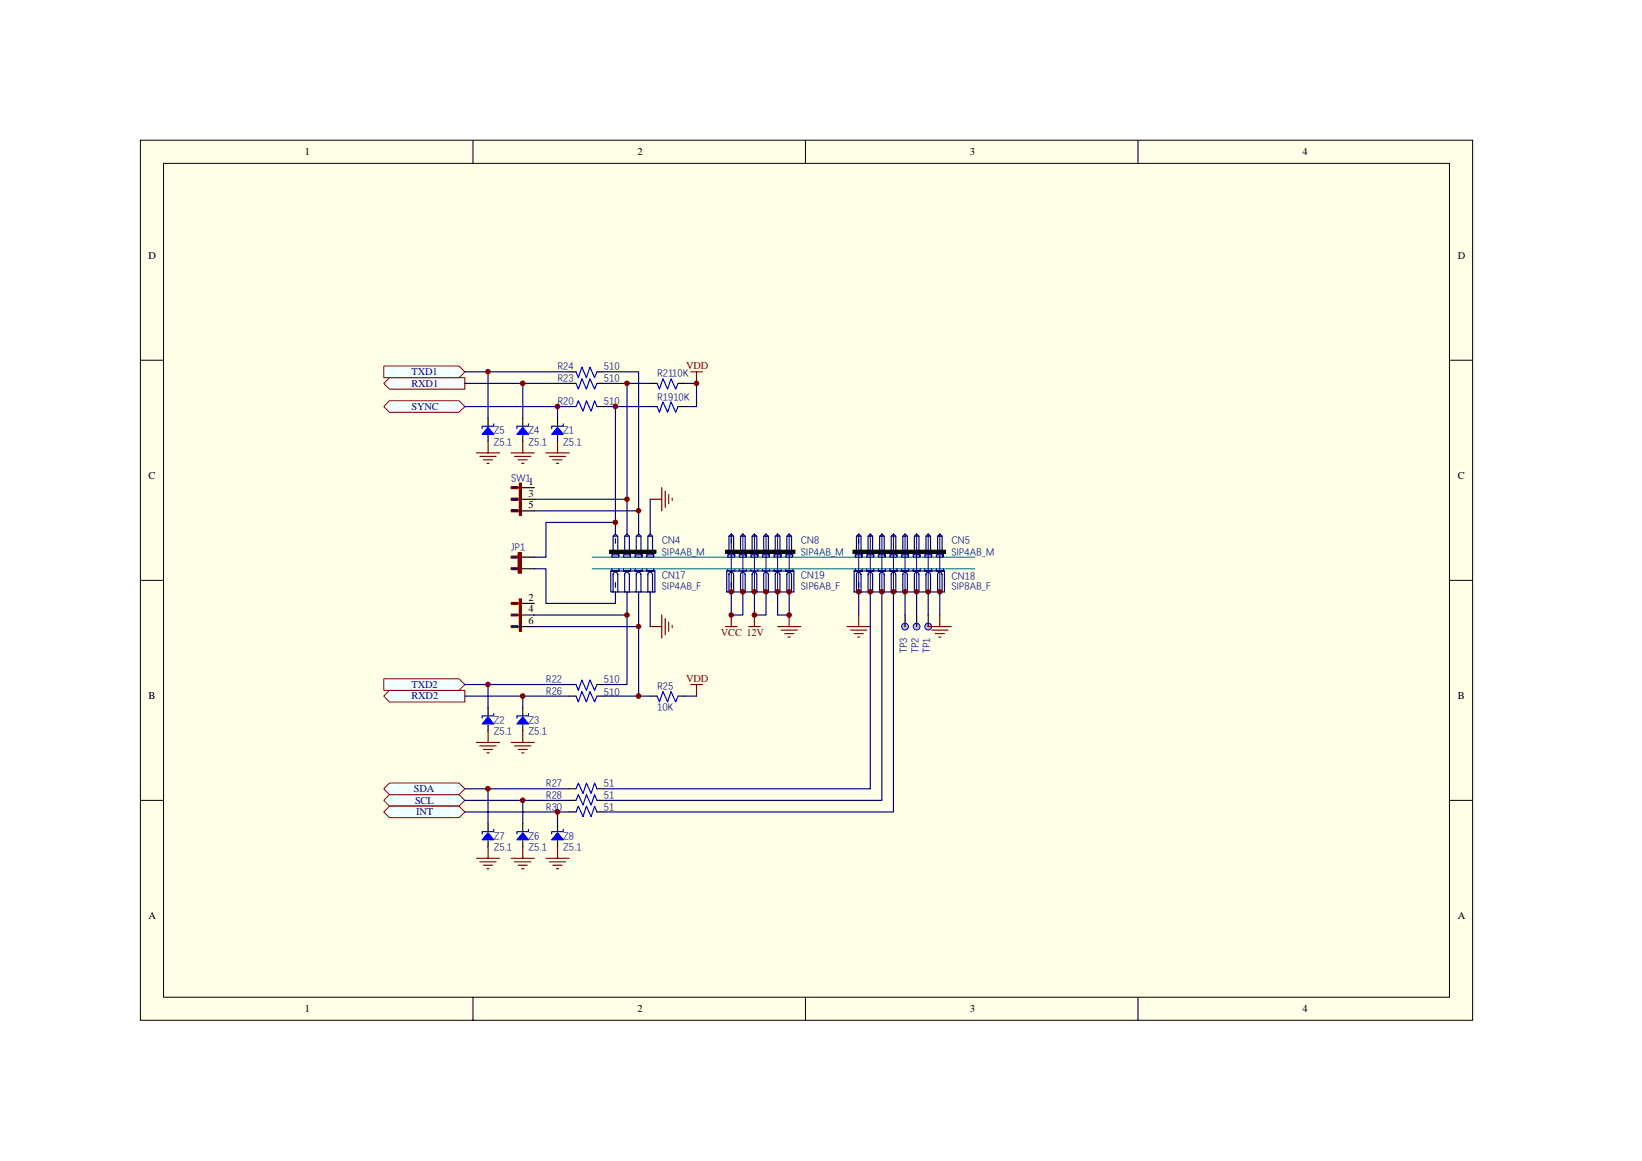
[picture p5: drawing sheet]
<svg xmlns="http://www.w3.org/2000/svg" width="297mm" height="210mm" viewBox="0 0 297 210" stroke-linecap="round" stroke-linejoin="round" font-family="sans-serif">
<path d="M25.4 25.4h241v159.1h-241z" fill="#ffffe8"/>
<g fill="none" stroke="#000" stroke-width=".18">
<path d="M25.4 25.4h241v159.1h-241zM29.6 29.5h232.6v150.9h-232.6zM85.6 25.4v4.1M145.7 25.4v4.1M205.9 25.4v4.1M25.4 65.2h4.2M262.2 65.2h4.2M25.4 105h4.2M262.2 105h4.2M25.4 144.8h4.2M262.2 144.8h4.2M85.6 180.4v4.2"/>
<path d="M145.7 180.4v4.2M205.9 180.4v4.2"/>
</g>
<g fill="none" stroke="#000" stroke-width=".21">
<path d="M111.3 96.6h.1M113.4 96.6h.1M115.5 96.6h.1M117.6 96.6h.1M111.3 107.1h.1M113.4 107.1h.1M115.5 107.1h.1M117.6 107.1h.1M132.3 107.1h.1M134.4 107.1h.1M136.5 107.1h.1M138.6 107.1h.1"/>
<path d="M140.7 107.1h.1M142.8 107.1h.1"/>
</g>
<g fill="none" stroke="#000080" stroke-width=".21">
<path d="M110.5 103.3h8v3.8h-8zM110.7 102.9v.4h1.3v-.4M110.9 103.9a.41 .41 0 0 1 .4-.4 .41 .41 0 0 1 .4 .4M110.9 100.4v-3.4l.4-.4 .5 .4v3.4M110.9 103.9v3.2M111.3 105.4v.8M111.8 103.9v3.2M112.8 102.9v.4h1.3v-.4M113 103.9a.41 .41 0 0 1 .4-.4 .41 .41 0 0 1 .4 .4M113 100.4v-3.4l.4-.4 .5 .4v3.4M113 103.9v3.2M113.9 103.9v3.2"/>
<path d="M114.9 102.9v.4h1.3v-.4M115.1 103.9a.41 .41 0 0 1 .4-.4 .41 .41 0 0 1 .4 .4M115.1 100.4v-3.4l.4-.4 .4 .4v3.4M115.1 103.9v3.2M115.9 103.9v3.2M117 102.9v.4h1.3v-.4M117.2 103.9a.41 .41 0 0 1 .4-.4 .41 .41 0 0 1 .4 .4M117.2 100.4v-3.4l.4-.4 .4 .4v3.4M117.2 103.9v3.2M118 103.9v3.2M131.5 103.3h12.1v3.8h-12.1zM131.7 102.9v.4h1.2v-.4"/>
<path d="M131.9 103.9a.41 .41 0 0 1 .4-.4 .41 .41 0 0 1 .4 .4M131.9 103.9v3.2M132.3 105.4v.8M132.7 103.9v3.2M133.7 102.9v.4h1.3v-.4M134 103.9a.41 .41 0 0 1 .4-.4 .41 .41 0 0 1 .4 .4M134 103.9v3.2M134.8 103.9v3.2M135.8 102.9v.4h1.3v-.4M136.1 103.9a.41 .41 0 0 1 .4-.4 .41 .41 0 0 1 .4 .4M136.1 103.9v3.2M136.9 103.9v3.2"/>
<path d="M137.9 102.9v.4h1.3v-.4M138.2 103.9a.41 .41 0 0 1 .4-.4 .41 .41 0 0 1 .4 .4M138.2 103.9v3.2M139 103.9v3.2M140 102.9v.4h1.3v-.4M140.2 103.9a.41 .41 0 0 1 .5-.4 .41 .41 0 0 1 .4 .4M140.2 103.9v3.2M141.1 103.9v3.2M142.2 102.9v.4h1.2v-.4M142.3 103.9a.41 .41 0 0 1 .5-.4 .41 .41 0 0 1 .4 .4M142.3 103.9v3.2M143.2 103.9v3.2"/>
<path d="M155.3 107.1v4.1"/>
</g>
<path d="M107.1 100.8h69.2M107.1 102.9h69.2" fill="none" stroke="#008080" stroke-width=".21"/>
<path d="M110.3 99.5h8.4v.6h-8.4z" fill="#080d02"/>
<path d="M110.3 99.5h8.4v.6h-8.4z" fill="none" stroke="#080d02" stroke-width=".18"/>
<path d="M110.9 97h.9M111.3 97.4v.9M113 97h.9M115.1 97h.8M117.2 97h.8" fill="none" stroke="#000080" stroke-width=".21"/>
<g fill="#fff" stroke="#000080" stroke-width=".21">
<path d="M112.8 100.4v.4h1.2v-.4z" fill-rule="evenodd"/>
<path d="M110.7 100.4v.4h1.2v-.4z" fill-rule="evenodd"/>
<path d="M114.9 100.4v.4h1.2v-.4z" fill-rule="evenodd"/>
<path d="M117 100.4v.4h1.2v-.4z" fill-rule="evenodd"/>
</g>
<path d="M131.3 113.3h2M132.3 111.2v2.1M135.4 113.3h2.1M136.5 111.2v2.1M140.7 113.3h4.2M141.3 114h2.9M141.9 114.6h1.7M142.6 115.2h.4M142.8 111.2v2.1" fill="none" stroke="#800000" stroke-width=".21"/>
<g fill="none" stroke="#000080" stroke-width=".21">
<path d="M132.3 107.1v4.1h2.1v-4.1M136.5 107.1v4.1h2.1v-4.1M140.7 107.1v4.1h2.1v-4.1M154.5 103.3h16.4v3.8h-16.4zM154.7 102.9v.4h1.3v-.4M154.9 103.9a.4 .4 0 0 1 .4-.4 .4 .4 0 0 1 .4 .4M154.9 103.9v3.2M155.3 105.4v.8M155.8 103.9v3.2M156.8 102.9v.4h1.3v-.4M157 103.9a.4 .4 0 0 1 .4-.4 .4 .4 0 0 1 .4 .4M157 103.9v3.2"/>
<path d="M157.9 103.9v3.2M158.9 102.9v.4h1.3v-.4M159.1 103.9a.4 .4 0 0 1 .4-.4 .4 .4 0 0 1 .4 .4M159.1 103.9v3.2M160 103.9v3.2M161 102.9v.4h1.3v-.4M161.2 103.9a.4 .4 0 0 1 .4-.4 .4 .4 0 0 1 .4 .4M161.2 103.9v3.2M162 103.9v3.2M163.1 102.9v.4h1.3v-.4M163.3 103.9a.4 .4 0 0 1 .4-.4 .4 .4 0 0 1 .4 .4M163.3 103.9v3.2"/>
<path d="M163.7 107.1v4.1M164.1 103.9v3.2M165.2 102.9v.4h1.3v-.4M165.4 103.9a.4 .4 0 0 1 .4-.4 .4 .4 0 0 1 .4 .4M165.4 103.9v3.2M165.8 107.1v4.1M166.2 103.9v3.2M167.3 102.9v.4h1.2v-.4M167.5 103.9a.4 .4 0 0 1 .4-.4 .4 .4 0 0 1 .4 .4M167.5 103.9v3.2M167.9 107.1v4.1M168.3 103.9v3.2"/>
<path d="M169.4 102.9v.4h1.2v-.4M169.6 103.9a.4 .4 0 0 1 .4-.4 .4 .4 0 0 1 .4 .4M169.6 103.9v3.2M170 107.1v4.1M170.4 103.9v3.2"/>
</g>
<path d="M155.3 107.1h.1M157.4 107.1h.1M159.5 107.1h.1M161.6 107.1h.1M163.7 107.1h.1M165.8 107.1h.1M167.9 107.1h.1M170 107.1h.1" fill="none" stroke="#000" stroke-width=".21"/>
<circle cx="167.9" cy="113.3" r=".62" fill="#c0c0c0" stroke="#00f" stroke-width=".18"/>
<path d="M167.9 111.2v2.1" fill="none" stroke="#000" stroke-width=".21"/>
<circle cx="165.8" cy="113.3" r=".62" fill="#c0c0c0" stroke="#00f" stroke-width=".18"/>
<path d="M165.8 111.2v2.1" fill="none" stroke="#000" stroke-width=".21"/>
<circle cx="163.7" cy="113.3" r=".62" fill="#c0c0c0" stroke="#00f" stroke-width=".18"/>
<path d="M92.5 88.2h4.2M92.5 90.3h4.2M163.7 111.2v2.1" fill="none" stroke="#000" stroke-width=".21"/>
<path d="M109.2 73.5h2.1v23.1M113.4 90.3v6.3M115.5 92.4v4.2M117.6 90.3v6.3M111.3 107.1v2M113.4 107.1v4.1M115.5 107.1v6.2M117.6 107.1v6.2" fill="none" stroke="#000080" stroke-width=".21"/>
<path d="M94.1 87.4v5.8" fill="none" stroke="#800000" stroke-width=".38"/>
<path d="M93.9 87.4h.4v5.8h-.4z" fill="none" stroke="#800000" stroke-width=".18"/>
<path d="M92.5 88h1.2v.4h-1.2z" fill="#000080"/>
<path d="M92.5 88h1.2v.4h-1.2z" fill="none" stroke="#800000" stroke-width=".18"/>
<path d="M92.5 90.1h1.2v.4h-1.2z" fill="#000080"/>
<path d="M92.5 90.1h1.2v.4h-1.2z" fill="none" stroke="#800000" stroke-width=".18"/>
<path d="M92.5 92.4h4.2" fill="none" stroke="#000" stroke-width=".21"/>
<path d="M92.5 92.2h1.2v.4h-1.2z" fill="#000080"/>
<path d="M92.5 92.2h1.2v.4h-1.2zM93.9 108.3h.4v5.9h-.4z" fill="none" stroke="#800000" stroke-width=".18"/>
<path d="M92.5 109.1h4.2M92.5 111.2h4.2" fill="none" stroke="#000" stroke-width=".21"/>
<path d="M94.1 108.3v5.9" fill="none" stroke="#800000" stroke-width=".38"/>
<path d="M92.5 109h1.2v.3h-1.2z" fill="#000080"/>
<path d="M92.5 108.9h1.2v.4h-1.2z" fill="none" stroke="#800000" stroke-width=".18"/>
<path d="M92.5 111.1h1.2v.3h-1.2z" fill="#000080"/>
<path d="M92.5 111h1.2v.4h-1.2z" fill="none" stroke="#800000" stroke-width=".18"/>
<path d="M92.5 113.3h4.2" fill="none" stroke="#000" stroke-width=".21"/>
<path d="M92.5 113.2h1.2v.3h-1.2z" fill="#000080"/>
<path d="M92.5 113.1h1.2v.4h-1.2z" fill="none" stroke="#800000" stroke-width=".18"/>
<path d="M111.3 94.5h-12.5v6.3h-2.1M96.7 102.9h2.1v6.2h12.5" fill="none" stroke="#000080" stroke-width=".21"/>
<path d="M92.5 100.8h4.2M92.5 102.9h4.2" fill="none" stroke="#000" stroke-width=".21"/>
<path d="M93.7 99.9h.6v3.8h-.6z" fill="#800000"/>
<path d="M93.7 99.9h.6v3.8h-.6z" fill="none" stroke="#800000" stroke-width=".18"/>
<path d="M92.5 100.6h1.2v.3h-1.2z" fill="#000080"/>
<path d="M92.5 100.6h1.2v.3h-1.2z" fill="none" stroke="#800000" stroke-width=".18"/>
<path d="M92.5 102.7h1.2v.3h-1.2z" fill="#000080"/>
<path d="M92.5 102.7h1.2v.3h-1.2z" fill="none" stroke="#800000" stroke-width=".18"/>
<path d="M96.7 90.3h16.7M96.7 92.4h18.8M96.7 113.3h18.8M96.7 111.2h16.7" fill="none" stroke="#000080" stroke-width=".21"/>
<path d="M103 73.5h1.2M108 73.5h1.2M103 125.9h1.2M103 123.8h1.2M108 125.9h1.2M108 123.8h1.2M117.6 125.9h1.3M122.7 125.9h1.2" fill="none" stroke="#000" stroke-width=".21"/>
<path d="M104.2 73.5l.4-1 .9 1.9 .6-1.9 .8 1.9 .7-1.9 .4 1M104.2 125.9l.4 1.1 .7-1.9 .8 1.9 .6-1.9 .9 1.9 .4-1.1M104.2 123.8l.4 1.1 .7-1.9 .8 1.9 .6-1.9 .9 1.9 .4-1.1M118.9 125.9l.4 1.1 .6-1.9 .9 1.9 .6-1.9 .8 1.9 .5-1.1" fill="none" stroke="#00f" stroke-width=".21"/>
<g fill="#800000" stroke="#800000" stroke-width=".18">
<circle cx="136.5" cy="111.2" r=".41"/>
<circle cx="142.8" cy="111.2" r=".41"/>
<circle cx="132.3" cy="111.2" r=".41"/>
</g>
<path d="M125 123.8h2.1M126 123.8v2.1" fill="none" stroke="#800000" stroke-width=".21"/>
<g fill="#f0ffff" stroke="#800000" stroke-width=".18">
<path d="M69.4 125.9l1.1-1h13.6v2.1h-13.6z" fill-rule="evenodd"/>
<path d="M69.4 122.8h13.6l1.1 1-1.1 1.1h-13.6z" fill-rule="evenodd"/>
</g>
<path d="M84.1 123.8h18.9M84.1 125.9h18.9M88.3 123.8v4.2M94.6 125.9v2.1M109.2 125.9h6.3" fill="none" stroke="#000080" stroke-width=".21"/>
<path d="M86.2 134.3h4.2M86.8 134.9h2.9M87.4 135.6h1.7M88.1 136.2h.4M88.3 132.2v2.1M92.5 134.3h4.2M93.1 134.9h2.9M93.7 135.6h1.7M94.4 136.2h.4M94.6 132.2v2.1" fill="none" stroke="#800000" stroke-width=".21"/>
<path d="M103 69.3h1.2M103 67.2h1.2M108 69.3h1.2M108 67.2h1.2" fill="none" stroke="#000" stroke-width=".21"/>
<path d="M104.2 69.3l.4 1.1 .7-1.9 .8 1.9 .6-1.9 .9 1.9 .4-1.1M104.2 67.2l.4 1.1 .7-1.9 .8 1.9 .6-1.9 .9 1.9 .4-1.1" fill="none" stroke="#00f" stroke-width=".21"/>
<g fill="#f0ffff" stroke="#800000" stroke-width=".18">
<path d="M69.4 69.3l1.1-1h13.6v2.1h-13.6z" fill-rule="evenodd"/>
<path d="M69.4 66.2h13.6l1.1 1-1.1 1.1h-13.6z" fill-rule="evenodd"/>
</g>
<path d="M84.1 67.2h18.9M84.1 69.3h18.9M88.3 67.2v8.4M94.6 69.3v6.3M109.2 69.3h4.2v21M109.2 67.2h6.3v25.2M113.4 111.2v12.6h-4.2M115.5 113.3v12.6h2.1M123.9 125.9h2.1" fill="none" stroke="#000080" stroke-width=".21"/>
<path d="M88.3 79.8v2.1M94.6 79.8v2.1M86.2 81.9h4.2M86.8 82.5h2.9M87.4 83.2h1.7M88.1 83.8h.4M92.5 81.9h4.2M93.1 82.5h2.9M93.7 83.2h1.7M94.4 83.8h.4" fill="none" stroke="#800000" stroke-width=".21"/>
<circle cx="115.5" cy="113.3" r=".41" fill="#800000" stroke="#800000" stroke-width=".18"/>
<path d="M70.5 72.5h12.5l1.1 1-1.1 1.1h-12.5l-1.1-1.1z" fill-rule="evenodd" fill="#f0ffff" stroke="#800000" stroke-width=".18"/>
<g fill="#800000" stroke="#800000" stroke-width=".18">
<circle cx="115.5" cy="92.4" r=".41"/>
<circle cx="113.4" cy="90.3" r=".42"/>
<circle cx="111.3" cy="94.5" r=".41"/>
</g>
<g fill="none" stroke="#800000" stroke-width=".21">
<path d="M100.9 79.8v2.1M98.8 81.9h4.2M99.4 82.5h2.9M100 83.2h1.7M100.6 83.8h.5M86.2 155.2h4.2M86.8 155.9h2.9M87.4 156.5h1.7M88.1 157.1h.4M88.3 153.1v2.1M92.5 155.2h4.2M93.1 155.9h2.9"/>
<path d="M93.7 156.5h1.7M94.4 157.1h.4M94.6 153.1v2.1"/>
</g>
<path d="M84.1 73.5h18.9M100.9 73.5v2.1M111.3 73.5h6.3" fill="none" stroke="#000080" stroke-width=".21"/>
<path d="M103 144.8h1.2M108 144.8h1.2" fill="none" stroke="#000" stroke-width=".21"/>
<path d="M104.2 144.8l.4-1.1 .9 1.9 .6-1.9 .8 1.9 .7-1.9 .4 1.1" fill="none" stroke="#00f" stroke-width=".21"/>
<path d="M69.4 144.8l1.1-1.1h12.5l1.1 1.1-1.1 1h-12.5z" fill-rule="evenodd" fill="#f0ffff" stroke="#800000" stroke-width=".18"/>
<path d="M100.9 148.9v1.5M100.9 152.1v1M103 142.7h1.2M108 142.7h1.2" fill="none" stroke="#000" stroke-width=".21"/>
<path d="M100.9 150.6l1 1.3h-2.1z" fill="#00f" stroke="#00f" stroke-width=".21"/>
<path d="M101.9 150v.4h-2.1v.4" fill="none" stroke="#0000bf" stroke-width=".21"/>
<path d="M98.8 155.2h4.2M99.4 155.9h2.9M100 156.5h1.7M100.6 157.1h.5M100.9 153.1v2.1" fill="none" stroke="#800000" stroke-width=".21"/>
<path d="M84.1 142.7h18.9" fill="none" stroke="#000080" stroke-width=".21"/>
<path d="M104.2 142.7l.4-1.1 .9 1.9 .6-1.9 .8 1.9 .7-1.9 .4 1.1" fill="none" stroke="#00f" stroke-width=".21"/>
<path d="M69.4 142.7l1.1-1.1h12.5l1.1 1.1-1.1 1h-12.5z" fill-rule="evenodd" fill="#f0ffff" stroke="#800000" stroke-width=".18"/>
<path d="M84.1 144.8h18.9" fill="none" stroke="#000080" stroke-width=".21"/>
<path d="M103 146.9h1.2M108 146.9h1.2" fill="none" stroke="#000" stroke-width=".21"/>
<path d="M104.2 146.9l.4-1.1 .9 1.9 .6-1.9 .8 1.9 .7-1.9 .4 1.1" fill="none" stroke="#00f" stroke-width=".21"/>
<path d="M70.5 145.8h12.5l1.1 1.1-1.1 1h-12.5l-1.1-1z" fill-rule="evenodd" fill="#f0ffff" stroke="#800000" stroke-width=".18"/>
<g fill="none" stroke="#000080" stroke-width=".21">
<path d="M113.4 69.3h4.2M123.9 69.3h2.1v4.2h-2.1M131.9 100.4v-3.4l.4-.4 .4 .4v3.4M134 100.4v-3.4l.4-.4 .4 .4v3.4M136.1 100.4v-3.4l.4-.4 .4 .4v3.4M138.2 100.4v-3.4l.4-.4 .4 .4v3.4M157.4 107.1v35.6h-48.2M159.5 107.1v37.7h-50.3M161.6 107.1v39.8h-52.4M84.1 146.9h18.9M88.3 142.7v6.2M94.6 144.8v4.1"/>
<path d="M100.9 146.9v2"/>
</g>
<g fill="none" stroke="#000" stroke-width=".21">
<path d="M88.3 75.6v1.5M88.3 78.8v1M94.6 75.6v1.5M94.6 78.8v1M100.9 75.6v1.5M100.9 78.8v1M117.6 73.5h1.3M117.6 69.3h1.3M122.7 73.5h1.2M122.7 69.3h1.2M132.3 96.6h.1M134.4 96.6h.1"/>
<path d="M136.5 96.6h.1M138.6 96.6h.1M88.3 128v1.5M88.3 131.1v1.1M94.6 128v1.5M94.6 131.1v1.1M88.3 148.9v1.5M88.3 152.1v1M94.6 148.9v1.5M94.6 152.1v1"/>
</g>
<g fill="#00f" stroke="#00f" stroke-width=".21">
<path d="M88.3 150.6l1 1.3h-2.1z"/>
<path d="M94.6 150.6l1 1.3h-2.1z"/>
<path d="M88.3 77.3l1 1.2h-2.1z"/>
<path d="M94.6 77.3l1 1.2h-2.1z"/>
<path d="M100.9 77.3l1 1.2h-2.1z"/>
<path d="M88.3 129.7l1 1.2h-2.1z"/>
<path d="M94.6 129.7l1 1.2h-2.1z"/>
</g>
<path d="M89.3 76.7v.4h-2.1v.4M95.6 76.7v.4h-2.1v.4M101.9 76.7v.4h-2.1v.4M89.3 129.1v.4h-2.1v.4M95.6 129.1v.4h-2.1v.4M89.3 150v.4h-2.1v.4M95.6 150v.4h-2.1v.4" fill="none" stroke="#0000bf" stroke-width=".21"/>
<g fill="none" stroke="#800000" stroke-width=".21">
<path d="M125 67.2h2.1M126 67.2v2.1M117.6 90.3h2.1M119.7 88.2v4.2M120.4 88.8v3M121 89.5v1.6M121.6 90.1v.4M117.6 113.3h2.1M119.7 111.2v4.2M120.4 111.9v2.9M121 112.5v1.7M121.6 113.1v.4"/>
<path d="M153.2 113.3h4.2M153.9 114h2.9M154.5 114.6h1.7M155.1 115.2h.5M155.3 111.2v2.1M167.9 113.3h4.2M168.5 114h3M169.2 114.6h1.7M169.8 115.2h.4M170 111.2v2.1"/>
</g>
<g fill="#800000" stroke="#800000" stroke-width=".18">
<circle cx="88.3" cy="67.2" r=".42"/>
<circle cx="94.6" cy="69.3" r=".42"/>
<circle cx="100.8" cy="73.5" r=".42"/>
<circle cx="111.3" cy="73.5" r=".42"/>
<circle cx="88.3" cy="123.8" r=".42"/>
<circle cx="94.6" cy="125.9" r=".42"/>
<circle cx="88.3" cy="142.7" r=".42"/>
<circle cx="94.6" cy="144.7" r=".42"/>
<circle cx="100.8" cy="146.8" r=".42"/>
<circle cx="115.5" cy="125.9" r=".42"/>
<circle cx="113.4" cy="111.2" r=".41"/>
<circle cx="126" cy="69.3" r=".42"/>
<circle cx="113.4" cy="69.3" r=".42"/>
</g>
<path d="M118.9 73.5l.4 1.1 .6-1.9 .9 1.9 .6-1.9 .8 1.9 .5-1.1M118.9 69.3l.4 1.1 .6-1.9 .9 1.9 .6-1.9 .8 1.9 .5-1.1" fill="none" stroke="#00f" stroke-width=".21"/>
<path d="M131.3 99.5h8.3v.6h-8.3z" fill="#080d02"/>
<path d="M131.3 99.5h8.3v.6h-8.3z" fill="none" stroke="#080d02" stroke-width=".18"/>
<path d="M131.9 97h.8M132.3 97.4v.9M134 97h.8M136.1 97h.8M138.2 97h.8" fill="none" stroke="#000080" stroke-width=".21"/>
<g fill="#fff" stroke="#000080" stroke-width=".21">
<path d="M133.7 100.4v.4h1.3v-.4z" fill-rule="evenodd"/>
<path d="M131.7 100.4v.4h1.2v-.4z" fill-rule="evenodd"/>
<path d="M135.8 100.4v.4h1.3v-.4z" fill-rule="evenodd"/>
<path d="M137.9 100.4v.4h1.3v-.4z" fill-rule="evenodd"/>
</g>
<path d="M140.7 96.6h.1M142.8 96.6h.1" fill="none" stroke="#000" stroke-width=".21"/>
<path d="M140.2 100.4v-3.4l.5-.4 .4 .4v3.4M142.3 100.4v-3.4l.5-.4 .4 .4v3.4" fill="none" stroke="#000080" stroke-width=".21"/>
<path d="M139.7 99.5h4.1v.6h-4.1z" fill="#080d02"/>
<path d="M139.6 99.5h4.2v.6h-4.2z" fill="none" stroke="#080d02" stroke-width=".18"/>
<path d="M140.2 97h.9M142.3 97h.9" fill="none" stroke="#000080" stroke-width=".21"/>
<g fill="#fff" stroke="#000080" stroke-width=".21">
<path d="M142.2 100.4v.4h1.2v-.4z" fill-rule="evenodd"/>
<path d="M140 100.4v.4h1.3v-.4z" fill-rule="evenodd"/>
</g>
<path d="M155.3 96.6h.1M157.4 96.6h.1M159.5 96.6h.1M161.6 96.6h.1" fill="none" stroke="#000" stroke-width=".21"/>
<path d="M154.9 100.4v-3.4l.4-.4 .5 .4v3.4M157 100.4v-3.4l.4-.4 .5 .4v3.4M159.1 100.4v-3.4l.4-.4 .5 .4v3.4M161.2 100.4v-3.4l.4-.4 .4 .4v3.4" fill="none" stroke="#000080" stroke-width=".21"/>
<path d="M154.3 99.5h8.4v.6h-8.4z" fill="#080d02"/>
<path d="M154.3 99.5h8.4v.6h-8.4z" fill="none" stroke="#080d02" stroke-width=".18"/>
<path d="M154.9 97h.9M155.3 97.4v.9M157 97h.9M159.1 97h.9M161.2 97h.8" fill="none" stroke="#000080" stroke-width=".21"/>
<g fill="#fff" stroke="#000080" stroke-width=".21">
<path d="M156.8 100.4v.4h1.2v-.4z" fill-rule="evenodd"/>
<path d="M154.7 100.4v.4h1.3v-.4z" fill-rule="evenodd"/>
<path d="M158.9 100.4v.4h1.2v-.4z" fill-rule="evenodd"/>
<path d="M161 100.4v.4h1.2v-.4z" fill-rule="evenodd"/>
</g>
<path d="M163.7 96.6h.1M165.8 96.6h.1M167.9 96.6h.1M170 96.6h.1" fill="none" stroke="#000" stroke-width=".21"/>
<path d="M163.3 100.4v-3.4l.4-.4 .4 .4v3.4M165.4 100.4v-3.4l.4-.4 .4 .4v3.4M167.5 100.4v-3.4l.4-.4 .4 .4v3.4M169.6 100.4v-3.4l.4-.4 .4 .4v3.4" fill="none" stroke="#000080" stroke-width=".21"/>
<path d="M162.7 99.5h8.3v.6h-8.3z" fill="#080d02"/>
<path d="M162.7 99.5h8.3v.6h-8.3z" fill="none" stroke="#080d02" stroke-width=".18"/>
<path d="M163.3 97h.8M165.4 97h.8M167.5 97h.8M169.6 97h.8" fill="none" stroke="#000080" stroke-width=".21"/>
<g fill="#fff" stroke="#000080" stroke-width=".21">
<path d="M165.2 100.4v.4h1.2v-.4z" fill-rule="evenodd"/>
<path d="M163.1 100.4v.4h1.2v-.4z" fill-rule="evenodd"/>
<path d="M167.3 100.4v.4h1.2v-.4z" fill-rule="evenodd"/>
<path d="M169.4 100.4v.4h1.2v-.4z" fill-rule="evenodd"/>
</g>
<g fill="none" stroke="#000080" stroke-width=".18">
<path d="M132.3 96.6v10.5M134.4 96.6v10.5M136.5 96.6v10.5M138.6 96.6v10.5M140.7 96.6v10.5M142.8 96.6v10.5M155.3 96.6v10.5M157.4 96.6v10.5M159.5 96.6v10.5M161.6 96.6v10.5M163.7 96.6v10.5M165.8 96.6v10.5"/>
<path d="M167.9 96.6v10.5M170 96.6v10.5"/>
</g>
<g fill="#800000" stroke="#800000" stroke-width=".18">
<circle cx="132.3" cy="107" r=".41"/>
<circle cx="134.4" cy="107" r=".41"/>
<circle cx="136.5" cy="107" r=".41"/>
<circle cx="138.6" cy="107" r=".41"/>
<circle cx="140.7" cy="107" r=".41"/>
<circle cx="142.8" cy="107" r=".41"/>
<circle cx="155.3" cy="107" r=".4"/>
<circle cx="157.4" cy="107" r=".4"/>
<circle cx="159.5" cy="107" r=".4"/>
<circle cx="161.6" cy="107" r=".4"/>
<circle cx="163.7" cy="107" r=".4"/>
<circle cx="165.8" cy="107" r=".4"/>
<circle cx="167.9" cy="107" r=".4"/>
<circle cx="170" cy="107" r=".4"/>
</g>
<g font-size="1.9">
<text x="55.2" y="28">1</text>
<text x="115.3" y="28">2</text>
<text x="175.5" y="28">3</text>
<text x="235.6" y="28">4</text>
<text x="26.9" y="46.9">D</text>
<text x="263.7" y="46.9">D</text>
<text x="26.9" y="86.7">C</text>
<text x="95.6" y="87.7">1</text>
<text x="95.6" y="89.8">3</text>
<text x="263.7" y="86.7">C</text>
<text x="95.6" y="91.9">5</text>
<text x="95.6" y="108.7">2</text>
<text x="95.6" y="110.8">4</text>
<text x="95.6" y="112.9">6</text>
<text x="26.9" y="126.5">B</text>
<text x="263.7" y="126.5">B</text>
<text x="26.9" y="166.3">A</text>
<text x="263.7" y="166.3">A</text>
<text x="55.2" y="183">1</text>
<text x="115.3" y="183">2</text>
<text x="175.5" y="183">3</text>
<text x="235.6" y="183">4</text>
</g>
<g font-size="1.9" fill="#0000bf">
<text x="74.4" y="69.9">RXD1</text>
<text x="74.4" y="67.8">TXD1</text>
<text x="74.4" y="74.1">SYNC</text>
<text x="74.4" y="124.4">TXD2</text>
<text x="74.4" y="126.5">RXD2</text>
<text x="74.9" y="143.3">SDA</text>
<text x="75.1" y="145.4">SCL</text>
<text x="75.3" y="147.4">INT</text>
</g>
<g font-size="1.9" fill="#800000">
<text x="124.1" y="66.8">VDD</text>
<text x="130.4" y="115">VCC 12V</text>
<text x="124.1" y="123.3">VDD</text>
</g>
<g font-size="1.8" fill="#000080">
<text x="100.9" y="68.9">R23</text>
<text x="100.9" y="66.8">R24</text>
<text x="109.2" y="68.9">510</text>
<text x="109.2" y="66.8">510</text>
<text x="118.9" y="68.1">R2110K</text>
<text x="100.9" y="73.1">R20</text>
<text x="109.2" y="73.1">510</text>
<text x="118.9" y="72.3">R1910K</text>
<text x="89.3" y="78.3">Z5</text>
<text x="89.3" y="80.4">Z5.1</text>
<text x="95.6" y="78.3">Z4</text>
<text x="95.6" y="80.4">Z5.1</text>
<text x="101.9" y="78.3">Z1</text>
<text x="101.9" y="80.4">Z5.1</text>
<text x="92.5" y="86.9">SW1</text>
<text x="92.5" y="99.5">JP1</text>
<text x="119.7" y="98.3">CN4</text>
<text x="119.7" y="100.4">SIP4AB_M</text>
<text x="144.9" y="98.3">CN8</text>
<text x="144.9" y="100.4">SIP4AB_M</text>
<text x="172.1" y="98.3">CN5</text>
<text x="172.1" y="100.4">SIP4AB_M</text>
<text x="119.7" y="104.5">CN17</text>
<text x="119.7" y="106.6">SIP4AB_F</text>
<text x="144.9" y="104.5">CN19</text>
<text x="144.9" y="106.6">SIP6AB_F</text>
<text x="172.1" y="104.7">CN18</text>
<text x="172.1" y="106.6">SIP8AB_F</text>
<text x="164" y="118.2" transform="rotate(-90 164 118.2)">TP3</text>
<text x="166.1" y="118.2" transform="rotate(-90 166.1 118.2)">TP2</text>
<text x="168.2" y="118.2" transform="rotate(-90 168.2 118.2)">TP1</text>
<text x="98.8" y="125.5">R26</text>
<text x="98.8" y="123.4">R22</text>
<text x="109.2" y="125.7">510</text>
<text x="109.2" y="123.4">510</text>
<text x="118.9" y="124.7">R25</text>
<text x="89.3" y="130.7">Z2</text>
<text x="95.6" y="130.7">Z3</text>
<text x="118.9" y="128.4">10K</text>
<text x="89.3" y="132.8">Z5.1</text>
<text x="95.6" y="132.8">Z5.1</text>
<text x="98.8" y="142.2">R27</text>
<text x="109.2" y="142.2">51</text>
<text x="98.8" y="144.3">R28</text>
<text x="98.8" y="146.4">R30</text>
<text x="109.2" y="144.3">51</text>
<text x="109.2" y="146.4">51</text>
<text x="89.3" y="151.7">Z7</text>
<text x="89.3" y="153.8">Z5.1</text>
<text x="95.6" y="151.7">Z6</text>
<text x="95.6" y="153.8">Z5.1</text>
<text x="101.9" y="151.7">Z8</text>
<text x="101.9" y="153.8">Z5.1</text>
</g>
</svg>
